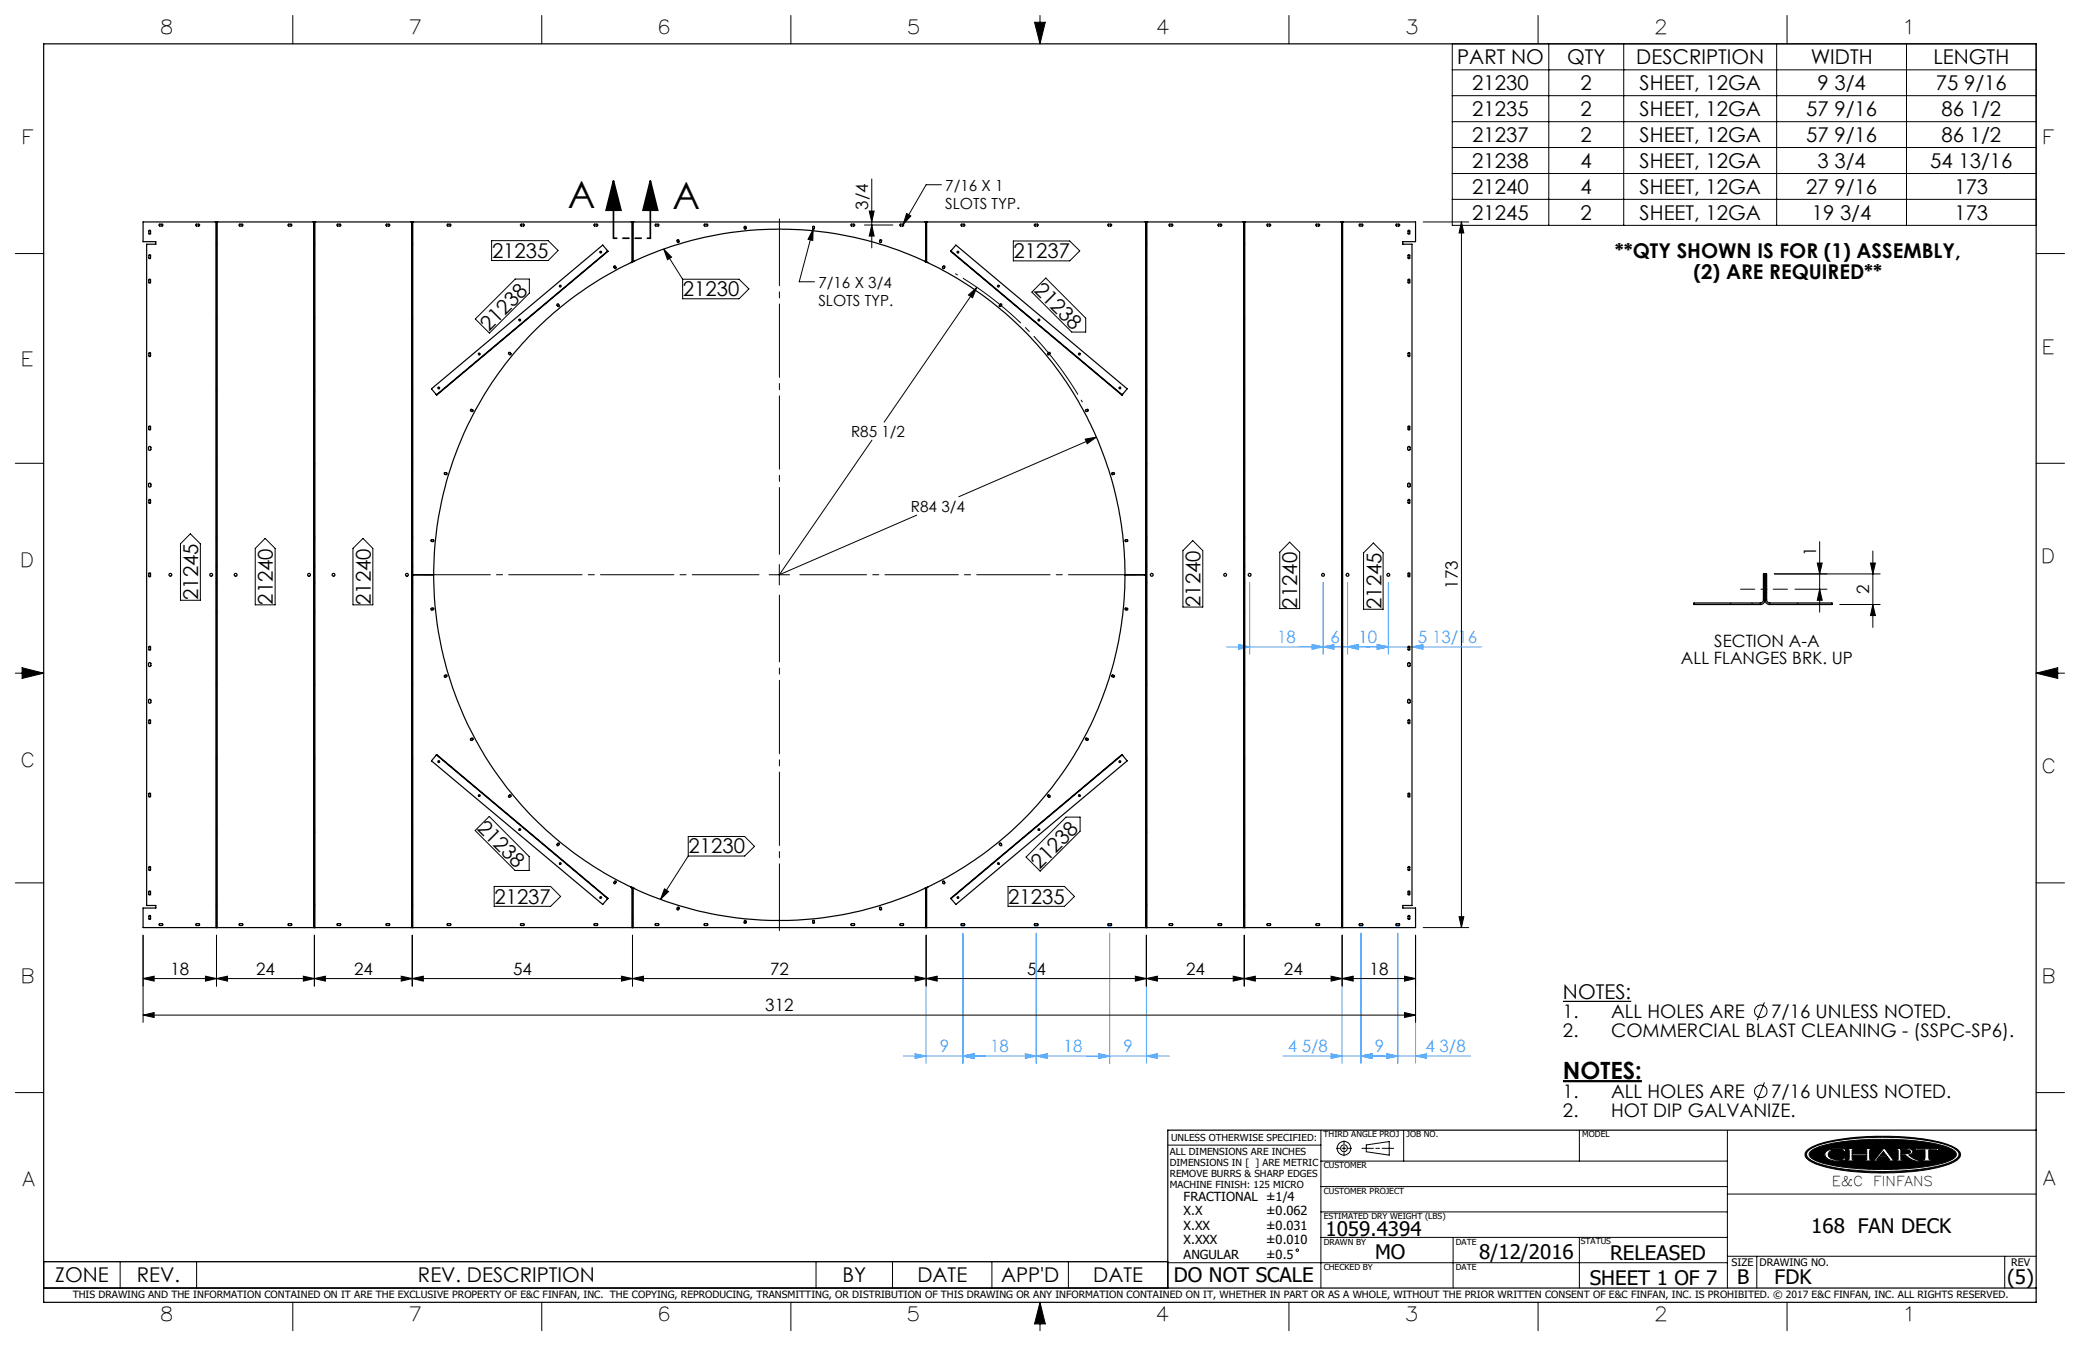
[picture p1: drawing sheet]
<svg xmlns="http://www.w3.org/2000/svg" width="432mm" height="279mm" viewBox="0 0 432 279" stroke-linecap="round" stroke-linejoin="round" font-family="sans-serif">
<g fill="none" stroke="#000" stroke-width=".21">
<path d="M60.8 3.2v5.9M112.5 3.2v5.9M164.2 3.2v5.9M214.8 4.6h2.2l-1.1 4.5zM215.9 3.2v5.9M267.6 3.2v5.9M301.5 9.1h121.2v37.7h-121.2zM301.5 14.5h121.2M301.5 19.9h121.2M319.3 3.2v5.9M321.5 9.1v37.7M337.1 9.1v37.7"/>
<path d="M368.8 9.1v37.7M371 3.2v5.9M395.8 9.1v37.7M181 37.1v14.4M195.4 38.3h-3.1l-4.8 8.3M301.5 25.3h121.2M301.5 30.6h121.2M301.5 36h121.2M3.2 52.6h5.9M102.1 50h11.7l2.1 2-2.1 2.1h-11.7zM137.8 51.7l3.9 6.3M137.8 51.7l1.6 1.7-.8 .5z"/>
<path d="M141.7 58h11.7l2.1 2-2.1 2h-11.7zM168.8 47.6l-2.9 10.9h3.2M168.8 47.6l-.1 2.3-1-.2zM179.5 46.7h5.8M180.4 43.8h1.1l-.5 2.3zM181 46.7l.5 2.3h-1.1zM188.2 44.3l.9 .5-1.6 1.8zM202.8 59.7l-19.2 27.9M210.4 50h11.7l2.1 2.1-2.1 2.1h-11.7zM217.1 57.7l8.3 8.3v2.9h-2.9l-8.3-8.3zM295.5 46.1h9.4M301.5 41.4h121.2"/>
<path d="M303.4 46.1l.5 2.3h-1zM303.4 46.1v146.4M422.7 52.6h5.9M98.7 66.2l8.3-8.3h2.9v3l-8.3 8.2zM201 61.2l1.8-1.5-.9 2.1zM3.2 96.2h5.9M181 91.4l-19.2 27.9 28.5-12.4M225.3 91.2l2.3-.5-1.9 1.4zM227.6 90.7l-28.6 12.4M422.7 96.2h5.9M39.5 110.8l2.1 2.1v11.7h-4.1v-11.7zM55 111.8l2.1 2v11.8h-4.1v-11.8z"/>
<path d="M75.4 111.8l2 2v11.8h-4.1v-11.8zM159.7 119.3h4.2M161.8 117.2v4.2M247.6 112.2l2.1 2.1v11.7h-4.1v-11.7zM267.7 112.5l2.1 2.1v11.7h-4.1v-11.7zM283.1 114.8l2-2.1 2 2.1v11.7h-4zM368.3 119.1h22M377.3 116.9h1l-.5 2.2zM377.8 112.4v14.7M388.3 116.9h1l-.5 2.2zM388.8 114.4v15.8M3.2 139.7h5.9"/>
<path d="M4.6 138.6l4.5 1.1-4.5 1.1zM372.6 122.3h6.7M377.8 122.3l.5 2.3h-1zM381.9 125.5h8.4M388.8 125.5l.5 2.3h-1zM422.7 139.7h5.9M422.7 139.7l4.5-1.1v2.2zM98.6 172.4l3-2.9 8.3 8.3v2.9h-3zM142.9 173.6h11.7l2 2.1-2 2h-11.7zM142.9 177.7l-5.8 9M221.3 169.6h2.9v2.9l-8.3 8.3-2.9-2.9zM3.2 183.3h5.9"/>
<path d="M29.7 194.1v18.1M44.9 194.1v10.6M65.3 194.1v10.6M85.6 194.1v10.6M102.6 184h11.7l2.1 2.1-2.1 2h-11.7zM131.3 194.1v10.6M137.9 184.5l.9 .6-1.7 1.6zM192.3 194.1v10.6M209.3 184h11.7l2.1 2.1-2.1 2h-11.7zM238 194.1v10.6M258.3 194.1v10.6M278.6 194.1v10.6"/>
<path d="M293.9 194.1v18.1M295.5 192.5h9.4M302.9 190.3h1l-.5 2.2zM422.7 183.3h5.9M29.7 203.1l2.3-.5v1.1zM29.7 203.1h264.2M29.7 210.7l2.3-.5v1zM29.7 210.7h264.2M42.7 202.6l2.2 .5-2.2 .6zM44.9 203.1l2.3-.5v1.1zM63 202.6l2.3 .5-2.3 .6zM65.3 203.1l2.3-.5v1.1z"/>
<path d="M83.3 202.6l2.3 .5-2.3 .6zM85.6 203.1l2.3-.5v1.1zM129 202.6l2.3 .5-2.3 .6zM131.3 203.1l2.3-.5v1.1zM190 202.6l2.3 .5-2.3 .6zM192.3 203.1l2.3-.5v1.1zM235.7 202.6l2.3 .5-2.3 .6zM238 203.1l2.3-.5v1.1zM256 202.6l2.3 .5-2.3 .6zM258.3 203.1l2.3-.5v1.1zM276.3 202.6l2.3 .5-2.3 .6zM278.6 203.1l2.3-.5v1.1z"/>
<path d="M291.6 202.6l2.3 .5-2.3 .6zM291.6 210.2l2.3 .5-2.3 .5zM366.3 208.1l-1.5 3.7M3.2 226.8h5.9M242.4 237.7h31.8M274.2 234.6v32.8M277.4 238.4h.7M278.6 238.4h.8M279 236.8v.7M279 238v.8M279 239.3v.6M279.9 238.4h.7"/>
<path d="M282.7 238.4h2.4M283.6 237.7l4.8-.7v2.8l-4.8-.7zM285.6 238.4h.8M286.9 238.4h2.4M291.4 234.6v6.4M327.9 234.6v6.4M358.6 234.6v32.8M366.3 224.7l-1.5 3.7M375.3 238.7a16.2 16.2 0 0 1 7.4-2.3 55.4 55.4 0 0 1 21.3 1.1l1.4 .6a1.73 1.73 0 0 1 1.5 2 7.1 7.1 0 0 1-4.3 2.2 56 56 0 0 1-24.6-.3 5 5 0 0 1-3.2-2l-.1-.1a1.17 1.17 0 0 1 .6-1.2zM375.4 238.9a12.8 12.8 0 0 1 6.4-2.2 59.4 59.4 0 0 1 21.7 .8 4.5 4.5 0 0 1 3.1 1.9 1.7 1.7 0 0 1-1.3 1.7 34.9 34.9 0 0 1-12.8 2l-2.2 .1a39.2 39.2 0 0 1-13.6-2l-.7-.3a1.2 1.2 0 0 1-.6-2zM375.8 239a15.4 15.4 0 0 1 7.6-2.1l3.6-.3 3.3-.1a44.5 44.5 0 0 1 14.2 1.7l.8 .4a1.03 1.03 0 0 1 .8 1 1.03 1.03 0 0 1-.8 1 25.5 25.5 0 0 1-9.5 2l-7.7 .1a33.6 33.6 0 0 1-11.3-1.9l-.8-.5a.79 .79 0 0 1-.2-1.3zM379 239.1a5 5 0 0 1 3.5-.6h.7v.2l-.2 .4-.6-.4a3.1 3.1 0 0 0-2.7 .4l-.2 .5 .2 .5a3.1 3.1 0 0 0 2.8 .5l.4-.3h.3l-.2 .5-.7 .1a3.6 3.6 0 0 1-3.3-.8l-.2-.6z"/>
<path d="M383.5 238.4h1.6v.2l-.6 .1v.8h3v-.8l-.5-.1v-.2h1.5v.2l-.3 .1-.1 .4 .1 1.5v.1l.3 .1v.2h-1.5v-.2h.4l.1-.2v-.8h-3v.8l.6 .2v.2h-1.6v-.2l.3-.1 .1-.1v-1.5v-.4l-.4-.1zM391 239l.6 .9h-1.3zM391 238.4h.3l1.7 2.3 .5 .1v.2h-1.6v-.2l.4-.1-.5-.6h-1.7l-.5 .7h.6v.2h-1.5v-.2l.5-.1zM393.6 238.4h2.3l.9 .2 .3 .4-.2 .5-.7 .2 1.2 .9 1.1 .2v.2a4.2 4.2 0 0 1-2.9-1.1l-1-.1v.9l.6 .1v.2h-1.6v-.2h.3l.2-.2v-1.8l-.5-.2zM394.6 238.6l1.8 .2 .2 .3-.2 .3-1.8 .1zM397.9 238.3l1 .2 3.7-.1-.3 .5h-.2l-.1-.2h-1.6l.1 1.9 .6 .2v.2h-2.2v-.2l.7-.2v-1.8l-1.6-.1-.2 .2h-.3zM402.1 238.9h.1M422.7 226.8h5.9M274.2 256.9h84.4M274.2 251.6h84.4M274.2 246.3h84.4M274.2 241h84.4"/>
<path d="M301.7 256.9v10.5M327.9 256.9v10.5M358.6 247.9h64.1M9.1 261.9h233.3v5.5h-233.3zM24.9 261.9v5.5M40.8 261.9v5.5M60.8 270.3v5.9M112.5 270.3v5.9M164.2 270.3v5.9M169.4 261.9v5.5M185.3 261.9v5.5M205.9 261.9v5.5"/>
<path d="M215.9 270.3v5.9M215.9 270.3l1.1 4.5h-2.2zM221.8 261.9v5.5M242.4 262.1h116.2M267.6 270.3v5.9M319.3 270.3v5.9M358.6 260.8h64.1M364.7 260.8v6.6M371 270.3v5.9M416.2 260.8v6.6"/>
<circle cx="365.5" cy="209.9" r="1.29"/>
<circle cx="279" cy="238.4" r=".71"/>
<circle cx="279" cy="238.4" r="1.41"/>
<circle cx="365.5" cy="226.6" r="1.29"/>
<circle cx="269.3" cy="259.5" r=".25"/>
</g>
<path d="M9.1 9.1h413.6v261.2h-413.6zM422.7 234.6h-180.3v32.8M9.1 267.4h413.6" fill="none" stroke="#000" stroke-width=".25"/>
<g fill="#000">
<path d="M383.5 238.4v.2h.3l.1 .2v1.8l-.1 .1-.3 .1v.2h1.6v-.2l-.6-.2v-.8h3v.9l-.5 .1v.2h1.5v-.2l-.3-.1-.1-.2v-1.6l.1-.3h.3v-.2h-1.5v.2l.5 .1v.8h-3v-.8l.6-.1v-.2zM391 238.4l-1.8 2.3-.5 .1v.2h1.5v-.2h-.6l.5-.7h1.7l.5 .6-.4 .1v.2h1.6v-.2l-.5-.1-1.7-2.3zM393.6 238.4v.2l.5 .2v1.8l-.2 .2h-.3v.2h1.6v-.2l-.6-.1v-.9l1.1 .1a3.2 3.2 0 0 0 2.8 1.1v-.2a3.4 3.4 0 0 1-2.3-1.1 .68 .68 0 0 0 .8-.2 .68 .68 0 0 0 0-.8l-.7-.3zM397.9 238.3l-.4 .6h.3l.2-.2 1.6 .1v1.8l-.2 .2h-.5v.2h2.2v-.2h-.5l-.2-.3v-1.7l1.6-.1 .1 .2h.2l.3-.5-4 .1zM375.8 239a14 14 0 0 1 6.9-2l6.1-.5h5l4.8 .4a16.3 16.3 0 0 1 7.2 2 .96 .96 0 0 1-.4 1.7 24.9 24.9 0 0 1-10.1 2l-6.5 .1-3.8-.2a21.2 21.2 0 0 1-8.8-2l-.4-.3-.2-.5zM379.1 239a1.04 1.04 0 0 0 .7 1.7 7 7 0 0 0 3.2 .1l.2-.5h-.3l-.5 .4a2.56 2.56 0 0 1-2.8-.8 1.28 1.28 0 0 1 1.4-1.3h.2a1.49 1.49 0 0 1 1.4 .2l.4 .3 .2-.6h-.6a4.7 4.7 0 0 0-3.5 .5zM375.3 238.7a19 19 0 0 1 8.8-2.5l4.1-.3h4.8a33.1 33.1 0 0 1 12.7 2.3l.2 .1a1.36 1.36 0 0 1 .9 2 9.1 9.1 0 0 1-5.1 2.2l-.4 .1a58.1 58.1 0 0 1-23.1-.6 5.6 5.6 0 0 1-3.4-1.9v-.8zM375.3 238.9a1.14 1.14 0 0 0 .6 1.9 24.5 24.5 0 0 0 9.8 2.2l4.1 .2 3.7-.1a33.7 33.7 0 0 0 11.9-2.1l.4-.2a1.19 1.19 0 0 0 .9-1.2 1.19 1.19 0 0 0-.9-1.1 21.6 21.6 0 0 0-8.8-2.1l-5.1-.3-4.7 .1a30.2 30.2 0 0 0-11.1 2.1z" fill-rule="evenodd"/>
<path d="M215.9 270.3l-1.1 4.5h2.2zM214.8 4.6h2.2l-1.1 4.5zM4.6 138.6l4.5 1.1-4.5 1.1zM422.7 139.7l4.5-1.1v2.2zM391 239l-.7 .9h1.3zM394.6 238.6v.9l1.7-.1a.38 .38 0 0 0 .3-.4 .38 .38 0 0 0-.5-.3z" fill-rule="evenodd"/>
</g>
<path d="M324.5 224.4h16.4" fill="none" stroke="#000" stroke-width=".46"/>
<path d="M324.5 207.9h14.1" fill="none" stroke="#000" stroke-width=".26"/>
<path d="M127.4 37.5l1.5 6.1h-3.1zM127.4 37.5v12M135 37.5l1.5 6.1h-3zM135 37.5v12" fill="none" stroke="#000" stroke-width=".35"/>
<path d="M224.7 83.5a72.4 72.4 0 0 0-26.4-26.7" fill="none" stroke="#000" stroke-width=".21" stroke-dasharray="15.2 1.3 1.3 1.3" stroke-dashoffset="-1.8" stroke-linecap="butt"/>
<g fill="none" stroke="#53a9ff" stroke-width=".21">
<path d="M254.7 134.3h52.9M257.1 133.8l2.3 .5-2.3 .5zM259.4 120.9v14.9M272.4 133.8l2.3 .5-2.3 .5zM274.7 134.3l2.2-.5v1zM274.7 120.9v14.9M279.8 134.3l2.2-.5v1zM279.8 120.9v14.9M285.9 133.8l2.3 .5-2.3 .5zM288.2 120.9v14.9M293.1 134.3l2.3-.5v1zM192.3 194.1v26.6"/>
<path d="M199.4 192.1h1M199.5 191.8l.7 .7M199.9 191.6v1M199.9 193.7v27M200.2 191.8l-.7 .7M214.6 192.1h1M214.8 191.8l.7 .7M215.1 191.6v1M215.1 193.7v27M215.5 191.8l-.7 .7M229.9 192.1h1M230 191.8l.7 .7"/>
<path d="M230.4 193.7v27M230.4 191.6v1M230.7 191.8l-.7 .7M238 194.1v26.6M278.6 194.1v26.6M282 192.1h1M282.2 191.8l.7 .7M282.5 191.6v1M282.5 193.7v27M282.9 191.8l-.7 .7M289.7 192.1h1M289.8 191.8l.7 .7"/>
<path d="M290.2 191.6v1M290.2 193.7v27M290.5 191.8l-.7 .7M293.9 194.1v26.6M187.5 219.2h55.2M190 218.7l2.3 .5-2.3 .5zM199.9 219.2l2.3-.5v1zM212.8 218.7l2.3 .5-2.3 .5zM215.1 219.2l2.3-.5v1zM228.1 218.7l2.3 .5-2.3 .5zM238 219.2l2.3-.5v1zM266.3 219.2h39"/>
<path d="M276.3 218.7l2.3 .5-2.3 .5zM282.5 219.2l2.3-.5v1zM287.9 218.7l2.3 .5-2.3 .5zM293.9 219.2l2.3-.5v1z"/>
</g>
<path d="M361.3 122.3h9.8" fill="none" stroke="#000" stroke-width=".21" stroke-dasharray="15.2 1.3 1.3 1.3" stroke-dashoffset="12.3"/>
<path d="M157.6 119.3h-69.7M161.8 115.1v-69.7M166 119.3h69.7M161.8 123.5v69.7" fill="none" stroke="#000" stroke-width=".21" stroke-dasharray="15.2 1.3 1.3 1.3" stroke-dashoffset="1.4"/>
<path d="M135 49.5h-7.6" fill="none" stroke="#000" stroke-width=".35" stroke-dasharray="6.3 1.3 1.3 1.3 1.3 1.3" stroke-dashoffset="5.7"/>
<g fill="#000">
<path d="M201 61.2l1.8-1.5-.9 2.1z"/>
<path d="M135 37.5l1.5 6.1h-3zM127.4 37.5l1.5 6.1h-3.1z"/>
<path d="M137.8 51.7l1.6 1.7-.8 .5zM137.9 184.5l.9 .6-1.7 1.6z"/>
</g>
<g fill="#53a9ff">
<path d="M287.9 218.7l2.3 .5-2.3 .5zM282.5 219.2l2.3-.5v1zM282.5 219.2l2.3-.5v1zM276.3 218.7l2.3 .5-2.3 .5zM199.9 219.2l2.3-.5v1zM190 218.7l2.3 .5-2.3 .5zM228.1 218.7l2.3 .5-2.3 .5zM215.1 219.2l2.3-.5v1zM212.8 218.7l2.3 .5-2.3 .5zM199.9 219.2l2.3-.5v1z"/>
<path d="M287.9 218.7l2.3 .5-2.3 .5zM293.9 219.2l2.3-.5v1zM228.1 218.7l2.3 .5-2.3 .5zM238 219.2l2.3-.5v1z"/>
</g>
<g fill="#000">
<path d="M225.3 91.2l.4 .9 1.9-1.4zM188.2 44.3l-.7 2.3 1.6-1.8zM168.8 47.6l-1.1 2.1 1 .2z"/>
<path d="M388.3 116.9h1l-.5 2.2zM388.8 125.5l.5 2.3h-1z"/>
<path d="M302.9 190.3h1l-.5 2.2zM303.4 46.1l.5 2.3h-1zM181 46.7l.5 2.3h-1.1zM180.4 43.8h1.1l-.5 2.3zM377.8 122.3l.5 2.3h-1zM377.3 116.9h1l-.5 2.2z"/>
<path d="M63 202.6l2.3 .5-2.3 .6zM44.9 203.1l2.3-.5v1.1zM42.7 202.6l2.2 .5-2.2 .6zM29.7 203.1l2.3-.5v1.1z"/>
<path d="M85.6 203.1l2.3-.5v1.1zM129 202.6l2.3 .5-2.3 .6zM65.3 203.1l2.3-.5v1.1zM83.3 202.6l2.3 .5-2.3 .6zM131.3 203.1l2.3-.5v1.1zM190 202.6l2.3 .5-2.3 .6z"/>
<path d="M192.3 203.1l2.3-.5v1.1zM235.7 202.6l2.3 .5-2.3 .6zM278.6 203.1l2.3-.5v1.1zM291.6 202.6l2.3 .5-2.3 .6zM29.7 210.7l2.3-.5v1zM291.6 210.2l2.3 .5-2.3 .5z"/>
<path d="M256 202.6l2.3 .5-2.3 .6zM238 203.1l2.3-.5v1.1zM276.3 202.6l2.3 .5-2.3 .6zM258.3 203.1l2.3-.5v1.1z"/>
</g>
<g fill="#53a9ff">
<path d="M279.8 134.3l2.2-.5v1zM272.4 133.8l2.3 .5-2.3 .5z"/>
<path d="M285.9 133.8l2.3 .5-2.3 .5zM279.8 134.3l2.2-.5v1z"/>
<path d="M285.9 133.8l2.3 .5-2.3 .5zM293.1 134.3l2.3-.5v1zM257.1 133.8l2.3 .5-2.3 .5zM274.7 134.3l2.2-.5v1z"/>
</g>
<g fill="none" stroke="#000" stroke-width=".25">
<path d="M30.9 58l.2-.1 .2 .1-.1 .8-.3-.1zM30.9 53l.2-.2 .2 .2-.1 .7-.3-.1zM30.9 47.9l.2-.1 .2 .1-.1 .7-.3-.1zM33 46.6l.7-.1 .1 .3-.6 .1zM40.6 46.7l.1-.2h.6l.2 .3-.7 .1zM44.9 46.1h-15.2v4.1h2.6v.5h-1.9v137.3h1.9v.5h-2.6v4h15.2M44.9 46.1h.1M44.9 46.1v146.4M45 46.1h20.2M45 46.1v146.4M49.6 46.7l.1-.2h.6l.1 .3-.6 .1zM59.8 46.7l.1-.2h.6l.1 .3-.7 .1z"/>
<path d="M65.2 46.1h.2M65.2 46.1v146.4M65.3 46.1v146.4M65.4 46.1h20.1M65.4 46.1v146.4M70 46.6l.6-.1 .2 .3-.7 .1-.2-.1zM80.2 46.5h.6l.1 .3-.6 .1-.2-.1zM85.5 46.1h.2M85.5 46.1v146.4M85.6 46.1v146.4M85.7 46.1h45.5M85.7 46.1v146.4"/>
<path d="M92.8 46.6l.7-.1 .1 .3-.6 .1zM108 46.7l.2-.2h.5l.2 .3-.7 .1zM123.3 46.6l.7-.1 .1 .3-.7 .1-.1-.1zM126.2 52.1l-1.1-1.2-35.5 29.8 1 1.3M126.2 52.1l-35.6 29.9M127.5 55.2l.3 .1 .1 .3-.1 .2-.2-.1zM131 54.5a71.7 71.7 0 0 0-41 64.8M131.2 54.4l-.2 .1M131.2 46.1h.2M131.2 46.1v8.3M131.3 46.1v8.3l-.3 .1M131.4 54.3a71.6 71.6 0 0 1 60.8 0"/>
<path d="M131.4 46.1h60.8M131.4 54.3l-.2 .1M131.4 46.1v8.2M136 46.6l.7-.1 .1 .3-.7 .1-.1-.1zM140.6 49.8h.3l.1 .4-.1 .1-.3-.1zM146.1 46.7l.2-.2h.5l.2 .3-.7 .1zM154.6 47h.2v.6l-.3-.1zM168.7 47h.4l-.2 .6-.2-.1zM176.7 46.6l.6-.1 .1 .3-.6 .1-.2-.1zM182.7 49.8l.2-.1 .1 .2v.3l-.3 .2-.1-.2zM186.8 46.6l.7-.1 .1 .3-.7 .1-.1-.1zM192.2 46.1h.2"/>
<path d="M192.2 54.3l.2 .1M192.2 46.1v8.2M192.3 46.1v8.3l.2 .1M192.4 46.1h45.5M192.4 54.4l.1 .1M192.4 46.1v8.3M192.5 54.5a71.7 71.7 0 0 1 41 64.8M195.8 55.3l.1-.1 .2 .1-.2 .5-.2-.2zM197.4 52.1l1-1.2 35.6 29.8-1 1.3M197.4 52.1l35.6 29.9M199.5 46.6l.7-.1 .1 .3-.7 .1zM214.7 46.6l.7-.1 .1 .3-.6 .1z"/>
<path d="M230 46.6l.6-.1 .2 .3-.7 .1-.2-.1zM237.9 46.1h.2M237.9 46.1v146.4M238 46.1v146.4M238.1 46.1h20.1M238.1 46.1v146.4M242.7 46.6l.6-.1 .2 .3-.7 .1-.2-.1zM252.9 46.6l.6-.1 .1 .3-.6 .1-.2-.1zM258.2 46.1h.2M258.2 46.1v146.4M258.3 46.1v146.4M258.4 46.1h20.2"/>
<path d="M258.4 46.1v146.4M263 46.6l.7-.1 .1 .3-.7 .1-.1-.1zM273.2 46.6l.6-.1 .2 .3-.7 .1-.2-.1zM278.6 46.1h.1M278.6 46.1v146.4M278.7 46.1h15.2v4.1h-2.7v.5h1.9v137.3h-1.9v.5h2.7v4h-15.2M278.7 46.1v146.4M282.2 46.6l.6-.1 .2 .3-.7 .1-.2-.1zM289.8 46.6l.6-.1 .2 .3-.7 .1-.2-.1zM292.3 53l.2-.2 .2 .2-.1 .7-.3-.1zM292.3 47.8l.4 .1-.1 .7-.3-.1zM292.4 58h.3l-.1 .8-.3-.1z"/>
<path d="M30.9 73.3l.2-.1 .2 .1-.1 .7-.3-.1zM105.6 73.2l.2-.1 .3 .5h-.3zM115.6 63.2l.3-.1 .2 .4-.2 .1zM207.7 63.1h.2l.1 .2-.5 .3-.1-.2zM217.5 73.4l.3-.3 .2 .1-.3 .5-.2-.1zM292.3 73.2l.4 .1-.1 .7-.3-.1zM30.9 92.7l.2-.1 .2 .3-.1 .6-.4-.2zM30.9 88.5l.2-.1 .2 .1-.1 .8-.3-.1zM92.3 98.1l.4 .1 .1 .3h-.5zM97.6 85.1l.3-.2 .3 .4-.2 .1-.3-.1zM225.4 85.1l.4-.2 .1 .3-.4 .2-.2-.1zM230.8 98.2l.4-.1 .2 .1-.2 .3h-.3z"/>
<path d="M292.4 88.4l.3 .1-.1 .8-.3-.1zM292.4 92.7l.3 .2-.1 .6-.4-.2zM30.9 100.4l.2-.1 .2 .2-.1 .6-.4-.2zM30.9 103.8l.2-.2 .2 .2-.1 .7-.3-.1zM30.9 119l.2-.1 .2 .1-.1 .7h-.3zM85.6 119.3h.1M85.7 119.3h.2M85.9 119.3h4.1M89.5 112.1l.4-.1 .2 .3-.2 .1h-.4zM90 119.3a71.7 71.7 0 0 0 41 64.9M233.5 119.3h4.5M233.5 112.1l.5-.1 .1 .3-.4 .1z"/>
<path d="M233.5 119.3a71.7 71.7 0 0 1-41 64.9M292.3 100.4l.2-.1 .2 .2-.1 .6-.4-.2zM292.3 119h.4l-.1 .7h-.3zM292.3 103.7l.4 .1-.1 .7-.3-.1zM366.4 119.1v5.4M30.9 137.6l.2-.1 .2 .2-.1 .7-.4-.2zM30.9 134.2l.2-.1 .2 .1-.1 .8-.3-.1zM89.5 126.3l.5-.1 .1 .2-.6 .2zM233.5 126.3h.5l.1 .2-.5 .1zM292.3 137.7l.2-.2 .2 .2-.1 .7-.4-.2zM292.3 134.2l.2-.1 .2 .1-.1 .8-.3-.1zM351.6 125.2h13.8a.66 .66 0 0 0 .7-.7v-5.4h.6v5.4a.66 .66 0 0 0 .7 .7h12.9v.3h-12.9a1.02 1.02 0 0 1-1-1 .96 .96 0 0 1-1 1h-13.8z"/>
<path d="M30.9 145.2l.2-.1 .2 .2-.1 .7-.4-.2zM30.9 149.5l.2-.1 .2 .1-.1 .7-.3-.1zM90.6 156.7l-1 1.2 35.5 29.8 1.1-1.2M90.6 156.7l35.6 29.8M92.3 140.2l.4-.1 .1 .3-.5 .1zM97.7 153.4l.3-.2 .2 .2-.3 .3-.3-.1zM225.4 153.3l.2-.1 .3 .2v.2l-.2 .1-.3-.1zM230.8 140.2l.2-.1 .4 .3-.3 .1-.3-.1zM233 156.7l1 1.2-35.6 29.8-1-1.2M233 156.7l-35.6 29.8M292.3 145.2l.2-.1 .2 .2-.1 .7-.4-.2zM292.4 149.4l.3 .1-.1 .7-.3-.1z"/>
<path d="M30.9 164.7l.2-.1 .2 .1-.1 .8-.3-.1zM30.9 180l.2-.2 .2 .2-.1 .7-.3-.1zM105.6 165.2l.3-.2 .2 .1-.3 .4-.2-.1zM115.8 175h.2l.1 .2-.4 .4-.1-.3zM207.5 175h.3l.2 .3-.1 .2h-.3l-.2-.3zM217.5 165h.2l.3 .4-.3 .1-.2-.3zM292.3 164.7l.2-.1 .2 .1-.1 .8-.3-.1zM292.3 180l.2-.2 .2 .2-.1 .7-.3-.1zM30.9 190.1l.2-.1 .2 .1-.1 .8-.3-.1zM30.9 185l.2-.1 .2 .1-.1 .8-.3-.1zM33.1 191.7h.6l.1 .3-.6 .1-.2-.1zM40.7 191.8l.6-.1 .2 .3-.7 .1-.2-.1z"/>
<path d="M44.9 192.5h.1M45 192.5h20.2M49.7 191.8l.6-.1 .1 .3-.6 .1-.2-.1zM59.8 191.9l.1-.2h.6l.1 .3-.7 .1zM65.2 192.5h.2M65.4 192.5h20.1M70 191.8l.6-.1 .2 .3-.7 .1-.2-.1zM80.2 191.7h.6l.1 .3-.6 .1-.2-.1zM85.5 192.5h.2M85.7 192.5h45.5M92.9 191.7h.6l.1 .3-.6 .1-.2-.1zM108.2 191.7h.5l.2 .3-.7 .1-.2-.1z"/>
<path d="M123.3 191.8l.7-.1 .1 .3-.7 .1-.1-.1zM127.6 183l.1-.2 .2 .2-.3 .5-.2-.2zM131 184.2l.2 .1M131 184.2l.3 .1M131.2 192.5h.2M131.2 184.3v8.2M131.2 184.3h.1M131.3 184.3v8.2M131.3 184.3h.1M131.4 184.3a71.9 71.9 0 0 0 60.8 0M131.4 192.5h60.8M131.4 184.3v8.2"/>
<path d="M136 191.8l.7-.1 .1 .3-.7 .1-.1-.1zM140.6 188.4l.2-.1 .2 .1-.2 .5-.3-.1zM146.3 191.7h.5l.2 .3-.7 .1-.2-.1zM154.6 191.1l.1-.1 .2 .2-.1 .5-.3-.1zM168.7 191.1l.4 .1v.4h-.4zM176.6 191.9l.1-.2h.6l.1 .3-.6 .1zM182.6 188.4l.2-.1 .2 .1v.5l-.3-.1zM186.8 191.8l.7-.1 .1 .3-.7 .1-.1-.1zM192.2 192.5h.2M192.2 184.3v8.2M192.2 184.3h.1M192.3 184.3h.1"/>
<path d="M192.3 184.3v8.2M192.4 192.5h45.5M192.4 184.3v8.2M192.5 184.2l-.1 .1M192.5 184.2l-.2 .1M195.7 183l.2-.2 .1 .2 .1 .2v.2h-.3zM199.6 191.8l.6-.1 .1 .3-.7 .1-.1-.1zM214.7 191.8l.7-.1 .1 .3-.6 .1zM230.1 191.7h.5l.2 .3-.7 .1-.2-.1zM237.9 192.5h.2M238.1 192.5h20.1M242.7 191.8l.6-.1 .2 .3-.7 .1-.2-.1z"/>
<path d="M252.9 191.7h.6l.1 .3-.6 .1-.2-.1zM258.2 192.5h.2M258.4 192.5h20.2M263 191.9l.1-.2h.6l.1 .3-.7 .1zM273.1 191.9l.2-.2h.5l.2 .3-.7 .1zM278.6 192.5h.1M282.1 191.9l.2-.2h.5l.2 .3-.7 .1zM289.8 191.8l.6-.1 .2 .3-.7 .1-.2-.1zM292.3 185l.2-.1 .2 .1-.1 .8-.3-.1zM292.3 190.1l.2-.1 .2 .1-.1 .8-.3-.1z"/>
<circle cx="116.3" cy="59.4" r=".19"/>
<circle cx="124.7" cy="52.4" r=".18"/>
<circle cx="198.9" cy="52.4" r=".18"/>
<circle cx="207.3" cy="59.4" r=".19"/>
<circle cx="99.5" cy="73.5" r=".19"/>
<circle cx="107.9" cy="66.4" r=".19"/>
<circle cx="215.7" cy="66.4" r=".19"/>
<circle cx="224.1" cy="73.5" r=".18"/>
<circle cx="91.1" cy="80.5" r=".18"/>
<circle cx="232.5" cy="80.5" r=".18"/>
<circle cx="35.4" cy="119.3" r=".3"/>
<circle cx="43.8" cy="119.3" r=".3"/>
<circle cx="48.9" cy="119.3" r=".3"/>
<circle cx="64.2" cy="119.3" r=".3"/>
<circle cx="69.2" cy="119.3" r=".3"/>
<circle cx="84.5" cy="119.3" r=".3"/>
<circle cx="239.1" cy="119.3" r=".29"/>
<circle cx="254.3" cy="119.3" r=".29"/>
<circle cx="259.4" cy="119.3" r=".29"/>
<circle cx="274.7" cy="119.3" r=".29"/>
<circle cx="279.7" cy="119.3" r=".29"/>
<circle cx="288.2" cy="119.3" r=".29"/>
<circle cx="91.1" cy="158.1" r=".18"/>
<circle cx="232.5" cy="158.1" r=".18"/>
<circle cx="99.5" cy="165.1" r=".19"/>
<circle cx="107.9" cy="172.2" r=".19"/>
<circle cx="116.3" cy="179.2" r=".19"/>
<circle cx="207.3" cy="179.2" r=".19"/>
<circle cx="215.7" cy="172.2" r=".19"/>
<circle cx="224.1" cy="165.1" r=".18"/>
<circle cx="124.7" cy="186.3" r=".18"/>
<circle cx="198.9" cy="186.3" r=".18"/>
</g>
<g fill="none" stroke="#000" stroke-width=".21" stroke-dasharray="1.3 .6">
<path d="M44.9 50.9h.1M45 50.5h-.1M45 50.9h.1M45.1 50.5h-.1M65.2 50.9h.1M65.3 50.9h.1M65.3 50.5h-.1M65.4 50.5h-.1M85.5 50.9h.1M85.6 50.5h-.1M85.6 50.9h.1M85.7 50.5h-.1"/>
<path d="M131.1 54.5h.1M131.2 53.4h.1M131.2 48.4h.1M131.3 54.3l.3-.1M131.3 53.1h-.1M131.3 48h-.1M131.3 53.4h.1M131.3 48.4h.1M131.4 53.1h-.1M131.4 48h-.1M131.6 54.2h.1M192 54.2h.1"/>
<path d="M192 54.2l.3 .1M192.2 48.4h.1M192.2 53.4h.1M192.3 48.4h.1M192.3 53.4h.1M192.3 48h-.1M192.3 53.1h-.1M192.4 48h-.1M192.4 53.1h-.1M192.5 54.5h.1M237.9 50.9h.1M238 50.9h.1"/>
<path d="M238 50.5h-.1M238.1 50.5h-.1M258.2 50.9h.1M258.3 50.5h-.1M258.3 50.9h.1M258.4 50.5h-.1M278.6 50.9h.1M278.6 50.5h.1M278.7 50.5h-.1M44.9 66.1h.1M45 65.8h-.1M45 66.1h.1"/>
<path d="M45.1 65.8h-.1M65.2 66.1h.1M65.3 66.1h.1M65.3 65.8h-.1M65.4 65.8h-.1M85.5 66.1h.1M85.6 65.8h-.1M85.6 66.1h.1M85.7 65.8h-.1M237.9 66.1h.1M238 66.1h.1M238 65.8h-.1"/>
<path d="M238.1 65.8h-.1M258.2 66.1h.1M258.3 65.8h-.1M258.3 66.1h.1M258.4 65.8h-.1M278.6 66.1h.1M278.6 65.8h.1M278.7 65.8h-.1M44.9 96.6h.1M44.9 81.4h.1M45 96.3h-.1M45 81h-.1"/>
<path d="M45 81.4h.1M45 96.6h.1M45.1 81h-.1M45.1 96.3h-.1M65.2 96.6h.1M65.2 81.4h.1M65.3 96.6h.1M65.3 81.4h.1M65.3 96.3h-.1M65.3 81h-.1M65.4 96.3h-.1M65.4 81h-.1"/>
<path d="M85.5 96.6h.1M85.5 81.4h.1M85.6 96.3h-.1M85.6 81h-.1M85.6 81.4h.1M85.6 96.6h.1M85.7 81h-.1M85.7 96.3h-.1M237.9 81.4h.1M237.9 96.6h.1M238 81.4h.1M238 96.6h.1"/>
<path d="M238 81h-.1M238 96.3h-.1M238.1 81h-.1M238.1 96.3h-.1M258.2 96.6h.1M258.2 81.4h.1M258.3 96.3h-.1M258.3 81h-.1M258.3 81.4h.1M258.3 96.6h.1M258.4 81h-.1M258.4 96.3h-.1"/>
<path d="M278.6 81.4h.1M278.6 96.6h.1M278.6 81h.1M278.6 96.3h.1M278.7 96.3h-.1M278.7 81h-.1M44.9 111.9h.1M44.9 117.8h.1M45 111.5h-.1M45 117.4h-.1M45 117.8h.1M45 111.9h.1"/>
<path d="M45.1 117.4h-.1M45.1 111.5h-.1M65.2 117.8h.1M65.2 111.9h.1M65.3 117.8h.1M65.3 111.9h.1M65.3 117.4h-.1M65.3 111.5h-.1M65.4 117.4h-.1M65.4 111.5h-.1M85.5 117.8h.1M85.5 111.9h.1"/>
<path d="M85.6 117.4h-.1M85.6 111.5h-.1M85.6 117.8h.1M85.6 111.9h.1M85.7 117.4h-.1M85.7 111.5h-.1M237.9 111.9h.1M237.9 117.8h.1M238 117.8h.1M238 111.9h.1M238 111.5h-.1M238 117.4h-.1"/>
<path d="M238.1 117.4h-.1M238.1 111.5h-.1M258.2 117.8h.1M258.2 111.9h.1M258.3 117.4h-.1M258.3 111.5h-.1M258.3 117.8h.1M258.3 111.9h.1M258.4 117.4h-.1M258.4 111.5h-.1M278.6 117.8h.1M278.6 111.9h.1"/>
<path d="M278.6 117.4h.1M278.6 111.5h.1M278.7 111.5h-.1M278.7 117.4h-.1M44.9 127.1h.1M44.9 121.2h.1M45 126.7h-.1M45 120.8h-.1M45 121.2h.1M45 127.1h.1M45.1 120.8h-.1M45.1 126.7h-.1"/>
<path d="M65.2 121.2h.1M65.2 127.1h.1M65.3 121.2h.1M65.3 127.1h.1M65.3 120.8h-.1M65.3 126.7h-.1M65.4 120.8h-.1M65.4 126.7h-.1M85.5 121.2h.1M85.5 127.1h.1M85.6 120.8h-.1M85.6 126.7h-.1"/>
<path d="M85.6 127.1h.1M85.6 121.2h.1M85.7 126.7h-.1M85.7 120.8h-.1M237.9 121.2h.1M237.9 127.1h.1M238 121.2h.1M238 127.1h.1M238 120.8h-.1M238 126.7h-.1M238.1 120.8h-.1M238.1 126.7h-.1"/>
<path d="M258.2 121.2h.1M258.2 127.1h.1M258.3 120.8h-.1M258.3 126.7h-.1M258.3 121.2h.1M258.3 127.1h.1M258.4 120.8h-.1M258.4 126.7h-.1M278.6 121.2h.1M278.6 127.1h.1M278.6 120.8h.1M278.6 126.7h.1"/>
<path d="M278.7 126.7h-.1M278.7 120.8h-.1M366.1 123h.3M366.4 121.6h-.3M366.4 123h.4M366.8 121.6h-.4M44.9 157.6h.1M44.9 142.3h.1M45 157.2h-.1M45 142h-.1M45 157.6h.1M45 142.3h.1"/>
<path d="M45.1 157.2h-.1M45.1 142h-.1M65.2 157.6h.1M65.2 142.3h.1M65.3 142.3h.1M65.3 157.6h.1M65.3 157.2h-.1M65.3 142h-.1M65.4 142h-.1M65.4 157.2h-.1M85.5 157.6h.1M85.5 142.3h.1"/>
<path d="M85.6 157.2h-.1M85.6 142h-.1M85.6 157.6h.1M85.6 142.3h.1M85.7 157.2h-.1M85.7 142h-.1M237.9 142.3h.1M237.9 157.6h.1M238 157.6h.1M238 142.3h.1M238 142h-.1M238 157.2h-.1"/>
<path d="M238.1 157.2h-.1M238.1 142h-.1M258.2 142.3h.1M258.2 157.6h.1M258.3 142h-.1M258.3 157.2h-.1M258.3 142.3h.1M258.3 157.6h.1M258.4 142h-.1M258.4 157.2h-.1M278.6 142.3h.1M278.6 157.6h.1"/>
<path d="M278.6 142h.1M278.6 157.2h.1M278.7 142h-.1M278.7 157.2h-.1M44.9 172.8h.1M45 172.5h-.1M45 172.8h.1M45.1 172.5h-.1M65.2 172.8h.1M65.3 172.8h.1M65.3 172.5h-.1M65.4 172.5h-.1"/>
<path d="M85.5 172.8h.1M85.6 172.5h-.1M85.6 172.8h.1M85.7 172.5h-.1M237.9 172.8h.1M238 172.8h.1M238 172.5h-.1M238.1 172.5h-.1M258.2 172.8h.1M258.3 172.5h-.1M258.3 172.8h.1M258.4 172.5h-.1"/>
<path d="M278.6 172.8h.1M278.6 172.5h.1M278.7 172.5h-.1M44.9 188.1h.1M45 187.7h-.1M45 188.1h.1M45.1 187.7h-.1M65.2 188.1h.1M65.3 188.1h.1M65.3 187.7h-.1M65.4 187.7h-.1M85.5 188.1h.1"/>
<path d="M85.6 187.7h-.1M85.6 188.1h.1M85.7 187.7h-.1M131.1 184.1h.1M131.2 185.5h.1M131.2 190.6h.1M131.3 185.2h-.1M131.3 190.2h-.1M131.3 190.6h.1M131.3 185.5h.1M131.4 190.2h-.1M131.4 185.2h-.1"/>
<path d="M131.6 184.4h.1M131.6 184.4l-.3-.1M192 184.4h.1M192.2 190.6h.1M192.2 185.5h.1M192.3 184.3l-.3 .1M192.3 185.5h.1M192.3 190.6h.1M192.3 190.2h-.1M192.3 185.2h-.1M192.4 185.2h-.1M192.4 190.2h-.1"/>
<path d="M192.5 184.1h.1M237.9 188.1h.1M238 188.1h.1M238 187.7h-.1M238.1 187.7h-.1M258.2 188.1h.1M258.3 187.7h-.1M258.3 188.1h.1M258.4 187.7h-.1M278.6 188.1h.1M278.6 187.7h.1M278.7 187.7h-.1"/>
</g>
<path d="M359.2 125.2l.3 .3M363.6 125.2l.4 .3M366.7 122.7l-.3 .3M373.3 125.2l-.3 .3" fill="none" stroke="#000" stroke-width=".21"/>
<g font-size="7.8">
<text x="117.9" y="43.2">A</text>
<text x="139.6" y="43.4">A</text>
</g>
<text font-size="4.9" x="324.5" y="223.9">NOTES:</text>
<g font-size="4.2">
<text x="302.5" y="13.3">PART NO</text>
<text x="325.3" y="13.3">QTY</text>
<text x="339.7" y="13.3">DESCRIPTION</text>
<text x="375.9" y="13.3">WIDTH</text>
<text x="401.4" y="13.3">LENGTH</text>
<text x="305.6" y="18.7">21230</text>
<text x="328.1" y="18.7">2</text>
<text x="340.4" y="18.7">SHEET, 12GA</text>
<text x="377.3" y="18.7">9 3/4</text>
<text x="401.9" y="18.7">75 9/16</text>
<text x="305.6" y="24.1">21235</text>
<text x="305.6" y="29.5">21237</text>
<text x="328.1" y="24.1">2</text>
<text x="328.1" y="29.5">2</text>
<text x="340.4" y="24.1">SHEET, 12GA</text>
<text x="340.4" y="29.5">SHEET, 12GA</text>
<text x="374.9" y="24.1">57 9/16</text>
<text x="374.9" y="29.5">57 9/16</text>
<text x="403" y="24.1">86 1/2</text>
<text x="403" y="29.5">86 1/2</text>
<text x="305.6" y="34.8">21238</text>
<text x="328.1" y="34.8">4</text>
<text x="340.4" y="34.8">SHEET, 12GA</text>
<text x="377.3" y="34.8">3 3/4</text>
<text x="400.7" y="34.8">54 13/16</text>
<text x="305.6" y="40.2">21240</text>
<text x="328.1" y="40.2">4</text>
<text x="340.4" y="40.2">SHEET, 12GA</text>
<text x="374.9" y="40.2">27 9/16</text>
<text x="405.7" y="40.2">173</text>
<text x="305.6" y="45.6">21245</text>
<text x="328.1" y="45.6">2</text>
<text x="340.4" y="45.6">SHEET, 12GA</text>
<text x="376.1" y="45.6">19 3/4</text>
<text x="405.7" y="45.6">173</text>
<text x="102.1" y="53.5">21235</text>
<text x="210.4" y="53.6">21237</text>
<text x="335.2" y="53.6">**QTY SHOWN IS FOR (1) ASSEMBLY,</text>
<text x="351.5" y="57.8">(2) ARE REQUIRED**</text>
<text x="141.8" y="61.5">21230</text>
<text x="214.5" y="60.4" transform="rotate(45 214.5 60.4)">21238</text>
<text x="101.5" y="68.9" transform="rotate(-45 101.5 68.9)">21238</text>
<text x="41.1" y="124.6" transform="rotate(-90 41.1 124.6)">21245</text>
<text x="56.6" y="125.5" transform="rotate(-90 56.6 125.5)">21240</text>
<text x="77" y="125.5" transform="rotate(-90 77 125.5)">21240</text>
<text x="249.2" y="126" transform="rotate(-90 249.2 126)">21240</text>
<text x="269.3" y="126.3" transform="rotate(-90 269.3 126.3)">21240</text>
<text x="286.8" y="126.4" transform="rotate(-90 286.8 126.4)">21245</text>
<text x="98.9" y="172.2" transform="rotate(45 98.9 172.2)">21238</text>
<text x="143" y="177.2">21230</text>
<text x="215.8" y="180.6" transform="rotate(-45 215.8 180.6)">21238</text>
<text x="102.6" y="187.6">21237</text>
<text x="209.3" y="187.6">21235</text>
<text x="324.5" y="207.4">NOTES:</text>
<text x="275.2" y="256.5">1059.4394</text>
<text x="376" y="255.9">168 FAN DECK</text>
<text x="285.5" y="261.4">MO</text>
<text x="307.1" y="261.3">8/12/2016</text>
<text x="334.3" y="261.6">RELEASED</text>
<text x="11.5" y="266.2">ZONE</text>
<text x="28.4" y="266.2">REV.</text>
<text x="86.8" y="266.2">REV. DESCRIPTION</text>
<text x="174.9" y="266.2">BY</text>
<text x="190.4" y="266.2">DATE</text>
<text x="207.8" y="266.2">APP'D</text>
<text x="227" y="266.2">DATE</text>
<text x="243.7" y="266.1">DO NOT SCALE</text>
<text x="330" y="266.7">SHEET 1 OF 7</text>
<text x="360.6" y="266.5">B</text>
<text x="368.4" y="266.6">FDK</text>
<text x="416.7" y="266.5">(5)</text>
</g>
<g font-size="4">
<text x="33.6" y="7.1">8</text>
<text x="85.2" y="7.1">7</text>
<text x="137" y="7.1">6</text>
<text x="188.6" y="7.1">5</text>
<text x="240.3" y="7.1">4</text>
<text x="292.1" y="7.1">3</text>
<text x="343.8" y="7.1">2</text>
<text x="395.7" y="7.1">1</text>
<text x="4.9" y="29.8">F</text>
<text x="424.5" y="29.9">F</text>
<text x="4.8" y="76">E</text>
<text x="424.3" y="73.5">E</text>
<text x="4.7" y="117.7">D</text>
<text x="424.2" y="116.9">D</text>
<text x="4.7" y="159.3">C</text>
<text x="424.2" y="160.4">C</text>
<text x="4.8" y="204">B</text>
<text x="424.3" y="204">B</text>
<text x="4.8" y="246.1">A</text>
<text x="424.3" y="246">A</text>
<text x="33.6" y="274.3">8</text>
<text x="85.2" y="274.3">7</text>
<text x="137" y="274.3">6</text>
<text x="188.6" y="274.3">5</text>
<text x="240.3" y="274.3">4</text>
<text x="292.1" y="274.3">3</text>
<text x="343.8" y="274.3">2</text>
<text x="395.8" y="274.3">1</text>
</g>
<g font-size="3.9">
<text x="324.5" y="211.4">1.</text>
<text x="324.5" y="215.2">2.</text>
<text x="334.5" y="215.2">COMMERCIAL BLAST CLEANING - (SSPC-SP6).</text>
<text x="334.5" y="211.4">ALL HOLES ARE</text>
<text x="367.7" y="211.4">7/16 UNLESS NOTED.</text>
<text x="324.5" y="228">1.</text>
<text x="334.5" y="228">ALL HOLES ARE</text>
<text x="367.7" y="228">7/16 UNLESS NOTED.</text>
<text x="324.5" y="231.9">2.</text>
<text x="334.5" y="231.9">HOT DIP GALVANIZE.</text>
</g>
<g font-size="3.5">
<text x="180.2" y="43.5" transform="rotate(-90 180.2 43.5)">3/4</text>
<text x="377" y="115.3" transform="rotate(-90 377 115.3)">1</text>
<text x="302.6" y="122.2" transform="rotate(-90 302.6 122.2)">173</text>
<text x="388.1" y="123.3" transform="rotate(-90 388.1 123.3)">2</text>
<text x="349" y="137.8">ALL FLANGES BRK. UP</text>
<text x="355.9" y="134.3">SECTION A-A</text>
<text x="35.4" y="202.4">18</text>
<text x="53.2" y="202.4">24</text>
<text x="73.5" y="202.4">24</text>
<text x="106.5" y="202.4">54</text>
<text x="159.8" y="202.4">72</text>
<text x="213.2" y="202.4">54</text>
<text x="246.2" y="202.4">24</text>
<text x="266.5" y="202.4">24</text>
<text x="284.3" y="202.4">18</text>
<text x="158.9" y="209.9">312</text>
</g>
<g font-size="3.5" fill="#53a9ff">
<text x="265.1" y="133.5">18</text>
<text x="276.2" y="133.5">6</text>
<text x="282" y="133.5">10</text>
<text x="294.4" y="133.5">5 13/16</text>
<text x="195.1" y="218.4">9</text>
<text x="205.6" y="218.4">18</text>
<text x="220.8" y="218.4">18</text>
<text x="233.2" y="218.4">9</text>
<text x="267.3" y="218.4">4 5/8</text>
<text x="285.4" y="218.4">9</text>
<text x="295.9" y="218.4">4 3/8</text>
</g>
<g font-size="3.2">
<text x="196.2" y="39.6">7/16 X 1</text>
<text x="196.2" y="43.3">SLOTS TYP.</text>
<text x="169.9" y="59.7">7/16 X 3/4</text>
<text x="169.9" y="63.5">SLOTS TYP.</text>
<text x="176.7" y="90.6">R85 1/2</text>
<text x="189.1" y="106.2">R84 3/4</text>
</g>
<g font-size="2.8">
<text x="380.3" y="246.2">E&amp;C</text>
<text x="388.9" y="246.2">FINFANS</text>
</g>
<g font-size="2.6">
<text x="245.7" y="249.3">FRACTIONAL ±1/4</text>
<text x="245.7" y="252.3">X.X</text>
<text x="245.7" y="255.3">X.XX</text>
<text x="262.9" y="252.3">±0.062</text>
<text x="262.9" y="255.3">±0.031</text>
<text x="245.7" y="258.3">X.XXX</text>
<text x="245.7" y="261.3">ANGULAR</text>
<text x="262.9" y="258.3">±0.010</text>
<text x="262.9" y="261.3">±0.5</text>
</g>
<g font-size="2.2">
<text x="359.5" y="262.8">SIZE</text>
<text x="365.3" y="262.7">DRAWING NO.</text>
<text x="417.5" y="262.8">REV</text>
</g>
<text font-size="2.1" x="15.1" y="269.4">THIS DRAWING AND THE INFORMATION CONTAINED ON IT ARE THE EXCLUSIVE PROPERTY OF E&amp;C FINFAN, INC. THE COPYING, REPRODUCING, TRANSMITTING, OR DISTRIBUTION OF THIS DRAWING OR ANY INFORMATION CONTAINED ON IT, WHETHER IN PART OR AS A WHOLE, WITHOUT THE PRIOR WRITTEN CONSENT OF E&amp;C FINFAN, INC. IS PROHIBITED. © 2017 E&amp;C FINFAN, INC. ALL RIGHTS RESERVED.</text>
<g font-size="2">
<text x="242.9" y="239.8">ALL DIMENSIONS ARE INCHES</text>
<text x="243.1" y="236.8">UNLESS OTHERWISE SPECIFIED:</text>
<text x="242.9" y="242.1">DIMENSIONS IN [ ] ARE METRIC</text>
<text x="242.9" y="244.4">REMOVE BURRS &amp; SHARP EDGES</text>
<text x="242.9" y="246.7">MACHINE FINISH: 125 MICRO</text>
</g>
<g font-size="1.7">
<text x="274.8" y="236.1">THIRD ANGLE PROJ</text>
<text x="292" y="236.1">JOB NO.</text>
<text x="328.5" y="236.1">MODEL</text>
<text x="274.8" y="242.5">CUSTOMER</text>
<text x="274.8" y="247.8">CUSTOMER PROJECT</text>
<text x="274.8" y="253.1">ESTIMATED DRY WEIGHT (LBS)</text>
<text x="274.8" y="258.3">DRAWN BY</text>
<text x="274.8" y="263.6">CHECKED BY</text>
<text x="302.2" y="263.6">DATE</text>
<text x="302.2" y="258.3">DATE</text>
<text x="328.2" y="258.3">STATUS</text>
</g>
</svg>
